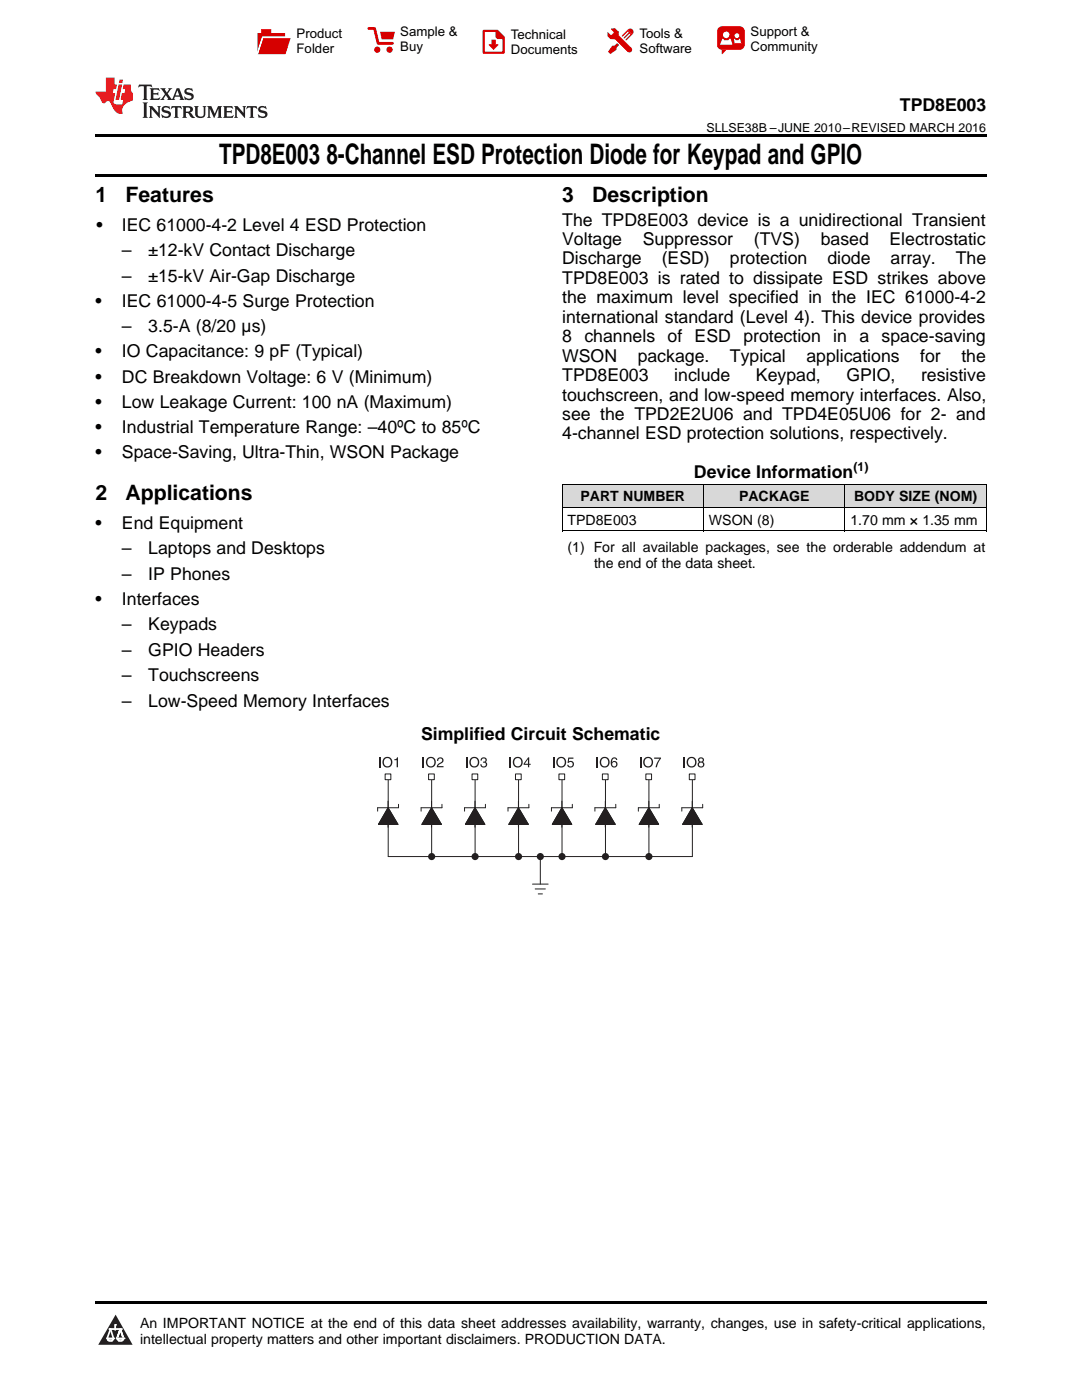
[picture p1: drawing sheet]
<svg xmlns="http://www.w3.org/2000/svg" width="216mm" height="279mm" viewBox="0 0 216 279" stroke-linecap="round" stroke-linejoin="round" font-family="sans-serif">
<g fill="#d8d8d8">
<path d="M112.2 96.7h28.2v4.7h-28.2z"/>
<path d="M140.4 96.7h28.2v4.7h-28.2z"/>
<path d="M168.6 96.7h28.2v4.7h-28.2z"/>
</g>
<path d="M23.1 262.4l3.4 6h-6.9z" fill="#231f20"/>
<path d="M21.4 267.1h1.2l-.3 .5h-.3a.55 .55 0 0 1-.6-.5z" fill-rule="evenodd" fill="#fff"/>
<path d="M21.4 267.1h1.2l-.3 .5h-.3a.55 .55 0 0 1-.6-.5z" fill="none" stroke="#231f20" stroke-width=".34"/>
<path d="M21.4 267.1l1.2 .1-.3 .4h-.5z" fill="none" stroke="#fff" stroke-width=".34"/>
<path d="M23 265.3h.1" fill="none" stroke="#fff" stroke-width=".34"/>
<path d="M23 264.4v.9z" fill="#fff"/>
<path d="M23 264.4v.9z" fill="none" stroke="#fff" stroke-width=".34"/>
<circle cx="23" cy="264.4" r=".17" fill="#fff"/>
<path d="M21.9 265.2h.1" fill="none" stroke="#fff" stroke-width=".34"/>
<path d="M21.9 265.2h2.3z" fill="#fff"/>
<path d="M21.9 265.2h2.3z" fill="none" stroke="#fff" stroke-width=".34"/>
<circle cx="24.2" cy="265.2" r=".17" fill="#fff"/>
<path d="M23.3 267.1h.1" fill="none" stroke="#fff" stroke-width=".34"/>
<path d="M24 265.2l-.7 1.9z" fill="#fff"/>
<path d="M24 265.2l-.7 1.9z" fill="none" stroke="#fff" stroke-width=".34"/>
<path d="M24 265.2l.7 1.9z" fill="#fff"/>
<path d="M24 265.2l.7 1.9z" fill="none" stroke="#fff" stroke-width=".34"/>
<path d="M24.6 267.1h.1" fill="none" stroke="#fff" stroke-width=".34"/>
<circle cx="21.4" cy="267.1" r=".17" fill="#fff"/>
<path d="M22.1 265.2l-.7 1.9z" fill="#fff"/>
<path d="M22.1 265.2l-.7 1.9z" fill="none" stroke="#fff" stroke-width=".34"/>
<path d="M22.1 265.2l.5 1.9z" fill="#fff"/>
<path d="M22.1 265.2l.5 1.9z" fill="none" stroke="#fff" stroke-width=".34"/>
<circle cx="22.6" cy="267.1" r=".17" fill="#fff"/>
<path d="M23.4 267.1h1.3a.65 .65 0 0 1-.7 .5 .65 .65 0 0 1-.6-.5z" fill-rule="evenodd" fill="#fff"/>
<path d="M23.4 267.1h1.3a.65 .65 0 0 1-.7 .5 .65 .65 0 0 1-.6-.5z" fill="none" stroke="#231f20" stroke-width=".34"/>
<path d="M23.4 267.1h1.3l-.4 .5h-.6z" fill="none" stroke="#fff" stroke-width=".34"/>
<path d="M23.3 267.1h.1" fill="none" stroke="#fff" stroke-width=".34"/>
<circle cx="24.7" cy="267.1" r=".17" fill="#fff"/>
<path d="M19 259.7h177.8v.5h-177.8z" fill="#000"/>
<path d="M106.3 176.4h3.1M106.8 177.4h2M107.4 178.4h.8" fill="none" stroke="#231f20" stroke-width=".2"/>
<path d="M75.8 151.1v2" fill="none" stroke="#231f20" stroke-width=".27"/>
<g fill="#231f20">
<path d="M78.7 151.5l.7-.4v2h-.3v-1.4h-.4z"/>
<path d="M76.8 151.5a.75 .75 0 0 1 1 .1 .75 .75 0 0 1 0 1 .75 .75 0 0 1-1 .1 1.02 1.02 0 0 1 0-1.2zM76.6 151.3a1.07 1.07 0 0 0 .2 1.7 1.07 1.07 0 0 0 1.5-.6 1.07 1.07 0 0 0-1-1.4z"/>
</g>
<path d="M77.4 161.2l2 3.3h-3.9zM79.5 160.5v.7h-4.1v.7" fill="none" stroke="#231f20" stroke-width=".2"/>
<path d="M77.4 161.2l2 3.3h-3.9z" fill="#231f20"/>
<path d="M77.4 159.9v5.2M77.5 155.7v15.2M77.4 161.2l2 3.3h-3.9z" fill="none" stroke="#231f20" stroke-width=".2"/>
<path d="M76.8 154.5h1.2v1.1h-1.2z" fill-rule="evenodd" fill="#fff"/>
<path d="M76.8 154.5h1.2v1.1h-1.2z" fill="none" stroke="#231f20" stroke-width=".2"/>
<path d="M84.5 151.1v2" fill="none" stroke="#231f20" stroke-width=".27"/>
<g fill="#231f20">
<path d="M87.4 151.3a.65 .65 0 0 1 1 .2 .65 .65 0 0 1-.4 .9l-.6 .5h1.1v.2h-1.4a2.14 2.14 0 0 1 1.1-1.2 .4 .4 0 0 0-.4-.5 .4 .4 0 0 0-.4 .5h-.2z"/>
<path d="M85.5 151.5a.75 .75 0 0 1 1 .1 .75 .75 0 0 1 0 1 .75 .75 0 0 1-1 .1 1.02 1.02 0 0 1 0-1.2zM85.3 151.3a1.07 1.07 0 0 0 .1 1.7 1.07 1.07 0 0 0 1.6-.6 1.07 1.07 0 0 0-1-1.4z"/>
</g>
<path d="M86.1 161.2l2 3.3h-3.9zM88.2 160.5v.7h-4.2v.7" fill="none" stroke="#231f20" stroke-width=".2"/>
<path d="M86.1 161.2l2 3.3h-3.9z" fill="#231f20"/>
<path d="M86.1 159.9v5.2M86.1 155.7v15.2M86.1 161.2l2 3.3h-3.9z" fill="none" stroke="#231f20" stroke-width=".2"/>
<circle cx="86.1" cy="170.9" r=".71" fill="#231f20"/>
<path d="M85.5 154.5h1.2v1.1h-1.2z" fill-rule="evenodd" fill="#fff"/>
<path d="M85.5 154.5h1.2v1.1h-1.2z" fill="none" stroke="#231f20" stroke-width=".2"/>
<path d="M93.2 151.1v2" fill="none" stroke="#231f20" stroke-width=".27"/>
<g fill="#231f20">
<path d="M96.1 151.3a.58 .58 0 0 1 .8-.1 .58 .58 0 0 1 0 .9 .66 .66 0 0 1-.2 1.1 .66 .66 0 0 1-.9-.7h.3a.43 .43 0 0 0 .4 .5 .43 .43 0 0 0 .4-.4 .43 .43 0 0 0-.5-.4v-.2a.37 .37 0 0 0 .5-.3 .37 .37 0 0 0-.4-.4 .37 .37 0 0 0-.4 .4l-.2 .1z"/>
<path d="M94.1 151.5a.75 .75 0 0 1 1 .1 .75 .75 0 0 1 0 1 .75 .75 0 0 1-1 .1 1.02 1.02 0 0 1 0-1.2zM93.9 151.3a1.07 1.07 0 0 0 .2 1.7 1.07 1.07 0 0 0 1.6-.6 1.07 1.07 0 0 0-1.1-1.4z"/>
</g>
<path d="M94.8 161.2l1.9 3.3h-3.8zM96.9 160.5v.7h-4.2v.7" fill="none" stroke="#231f20" stroke-width=".2"/>
<path d="M94.8 161.2l1.9 3.3h-3.8z" fill="#231f20"/>
<path d="M94.8 155.7v15.2M94.8 161.2l1.9 3.3h-3.8z" fill="none" stroke="#231f20" stroke-width=".2"/>
<circle cx="94.8" cy="170.9" r=".71" fill="#231f20"/>
<path d="M94.2 154.5h1.1v1.1h-1.1z" fill-rule="evenodd" fill="#fff"/>
<path d="M94.2 154.5h1.1v1.1h-1.1z" fill="none" stroke="#231f20" stroke-width=".2"/>
<path d="M101.8 151.1v2" fill="none" stroke="#231f20" stroke-width=".27"/>
<g fill="#231f20">
<path d="M102.8 151.5a.75 .75 0 0 1 1 .1 .75 .75 0 0 1 0 1 .75 .75 0 0 1-1 .1 1.02 1.02 0 0 1 0-1.2zM102.6 151.3a1.07 1.07 0 0 0 .2 1.7 1.07 1.07 0 0 0 1.6-.6 1.07 1.07 0 0 0-1.1-1.4z"/>
<path d="M105.4 151.1l-.9 1.3v.2h.8v.5h.3v-.5h.3v-.2h-.3v-1.3zM105.3 151.5v.9h-.6z"/>
</g>
<path d="M103.4 161.2l2 3.3h-3.9zM105.5 160.5v.7h-4.1v.7" fill="none" stroke="#231f20" stroke-width=".2"/>
<path d="M103.4 161.2l2 3.3h-3.9z" fill="#231f20"/>
<path d="M103.5 155.7v15.2M103.4 161.2l2 3.3h-3.9z" fill="none" stroke="#231f20" stroke-width=".2"/>
<circle cx="103.5" cy="170.9" r=".71" fill="#231f20"/>
<path d="M107.8 170.9v5.5" fill="none" stroke="#231f20" stroke-width=".2"/>
<circle cx="107.8" cy="170.9" r=".71" fill="#231f20"/>
<path d="M102.9 154.5h1.1v1.1h-1.1z" fill-rule="evenodd" fill="#fff"/>
<path d="M102.9 154.5h1.1v1.1h-1.1z" fill="none" stroke="#231f20" stroke-width=".2"/>
<path d="M110.5 151.1v2" fill="none" stroke="#231f20" stroke-width=".27"/>
<g fill="#231f20">
<path d="M113.4 151.2h1v.2h-.8l-.1 .6a.68 .68 0 0 1 1 .3 .68 .68 0 0 1-.5 .9 .68 .68 0 0 1-.8-.6h.2a.44 .44 0 0 0 .7 .2 .44 .44 0 0 0 0-.6 .44 .44 0 0 0-.6 .1l-.3-.1z"/>
<path d="M111.5 151.5a.75 .75 0 0 1 1 .1 .75 .75 0 0 1 0 1 .75 .75 0 0 1-1 .1 1.02 1.02 0 0 1 0-1.2zM111.3 151.3a1.07 1.07 0 0 0 .1 1.7 1.07 1.07 0 0 0 1.6-.6 1.07 1.07 0 0 0-1-1.4z"/>
</g>
<path d="M112.1 161.2l2 3.3h-3.9zM114.2 160.5v.7h-4.2v.7" fill="none" stroke="#231f20" stroke-width=".2"/>
<path d="M112.1 161.2l2 3.3h-3.9z" fill="#231f20"/>
<path d="M112.1 155.7v15.2M112.1 161.2l2 3.3h-3.9z" fill="none" stroke="#231f20" stroke-width=".2"/>
<circle cx="112.1" cy="170.9" r=".71" fill="#231f20"/>
<path d="M111.5 154.5h1.2v1.1h-1.2z" fill-rule="evenodd" fill="#fff"/>
<path d="M111.5 154.5h1.2v1.1h-1.2z" fill="none" stroke="#231f20" stroke-width=".2"/>
<path d="M119.2 151.1v2" fill="none" stroke="#231f20" stroke-width=".27"/>
<g fill="#231f20">
<path d="M120.1 151.5a.75 .75 0 0 1 1.1 .1 .75 .75 0 0 1 0 1 .75 .75 0 0 1-1.1 .1 1.02 1.02 0 0 1 0-1.2zM120 151.3a1.07 1.07 0 0 0 .1 1.7 1.07 1.07 0 0 0 1.6-.6 1.07 1.07 0 0 0-1-1.4z"/>
<path d="M122.1 151.3a1.09 1.09 0 0 0 .5 1.9 .64 .64 0 0 0 .6-.9 .64 .64 0 0 0-1.1-.2 .46 .46 0 0 1 .2-.6 .46 .46 0 0 1 .6 .2h.3l-.3-.5h-.4zM122.1 152.5a.45 .45 0 0 1 .9 0 .45 .45 0 0 1-.9 0z"/>
</g>
<path d="M120.8 161.2l1.9 3.3h-3.8zM122.9 160.5v.7h-4.2v.7" fill="none" stroke="#231f20" stroke-width=".2"/>
<path d="M120.8 161.2l1.9 3.3h-3.8z" fill="#231f20"/>
<path d="M120.8 159.9v5.2M120.8 155.7v15.2M120.8 161.2l1.9 3.3h-3.8z" fill="none" stroke="#231f20" stroke-width=".2"/>
<circle cx="120.8" cy="170.9" r=".71" fill="#231f20"/>
<path d="M120.2 154.5h1.1v1.1h-1.1z" fill-rule="evenodd" fill="#fff"/>
<path d="M120.2 154.5h1.1v1.1h-1.1z" fill="none" stroke="#231f20" stroke-width=".2"/>
<path d="M127.8 151.1v2" fill="none" stroke="#231f20" stroke-width=".27"/>
<g fill="#231f20">
<path d="M130.5 151.2h1.4l-.8 1.9h-.3l.1-.3 .7-1.4h-1.1z"/>
<path d="M128.8 151.5a.75 .75 0 0 1 1 .1 .75 .75 0 0 1 0 1 .75 .75 0 0 1-1 .1 1.02 1.02 0 0 1 0-1.2zM128.6 151.3a1.07 1.07 0 0 0 .2 1.7 1.07 1.07 0 0 0 1.6-.6 1.07 1.07 0 0 0-1.1-1.4z"/>
</g>
<path d="M129.5 161.2l1.9 3.3h-3.8zM131.5 160.5v.7h-4.1v.7" fill="none" stroke="#231f20" stroke-width=".2"/>
<path d="M129.5 161.2l1.9 3.3h-3.8z" fill="#231f20"/>
<path d="M129.5 159.9v5.2M129.5 155.7v15.2M129.5 161.2l1.9 3.3h-3.8z" fill="none" stroke="#231f20" stroke-width=".2"/>
<circle cx="129.5" cy="170.9" r=".71" fill="#231f20"/>
<path d="M128.9 154.5h1.1v1.1h-1.1z" fill-rule="evenodd" fill="#fff"/>
<path d="M128.9 154.5h1.1v1.1h-1.1z" fill="none" stroke="#231f20" stroke-width=".2"/>
<path d="M136.5 151.1v2" fill="none" stroke="#231f20" stroke-width=".27"/>
<g fill="#231f20">
<path d="M137.5 151.5a.75 .75 0 0 1 1 .1 .75 .75 0 0 1 0 1 .75 .75 0 0 1-1 .1 1.02 1.02 0 0 1 0-1.2zM137.3 151.3a1.07 1.07 0 0 0 .1 1.7 1.07 1.07 0 0 0 1.6-.6 1.07 1.07 0 0 0-1-1.4z"/>
<path d="M139.5 151.3l-.2 .1a.45 .45 0 0 0 .2 .7 .61 .61 0 0 0-.1 .9 .61 .61 0 0 0 .9 0 .61 .61 0 0 0-.1-.9 .56 .56 0 0 0 .1-.9 .56 .56 0 0 0-.8 .1zM139.5 152.6a.4 .4 0 0 1 .8 0 .4 .4 0 0 1-.8 0zM139.5 151.6a.35 .35 0 0 1 .7 0 .35 .35 0 0 1-.7 0z"/>
</g>
<path d="M138.1 161.2l2 3.3h-3.9zM140.2 160.5v.7h-4.2v.7" fill="none" stroke="#231f20" stroke-width=".2"/>
<path d="M138.1 161.2l2 3.3h-3.9z" fill="#231f20"/>
<path d="M138.2 155.7v15.2M138.1 161.2l2 3.3h-3.9z" fill="none" stroke="#231f20" stroke-width=".2"/>
<path d="M137.5 154.5h1.2v1.1h-1.2z" fill-rule="evenodd" fill="#fff"/>
<path d="M137.5 154.5h1.2v1.1h-1.2zM77.5 170.9h60.7" fill="none" stroke="#231f20" stroke-width=".2"/>
<path d="M112.2 96.6h84.6M112.2 96.7v9.3M140.4 96.7v9.3M168.6 96.7v9.3M196.8 96.7v9.3M112.2 106h84.6M112.2 101.3h84.6" fill="none" stroke="#000" stroke-width=".2"/>
<path d="M19 34.8h177.8v.5h-177.8zM19 26.8h177.8v.6h-177.8z" fill="#000"/>
<path d="M27.7 16.9l-.1 .6 .6-.3h.5v.2v2.2l-.2 .4h1l-.2-.4v-2.2v-.2h.5l.6 .3-.2-.6zM29.9 17.6l.2 .4v1.6l-.2 .4h1.9l.1-.6a1.09 1.09 0 0 1-1.3 .1v-.6h.6l.4 .2v-.7l-.2 .2h-.8v-.6l.2-.1a1.01 1.01 0 0 1 1 .3l-.1-.6zM32 17.6l.9 1.2-1 1.2h.9l-.2-.3 .5-.7 .5 .7-.3 .3h1.7l-.2-.3 .1-.4h1l.1 .4-.2 .3h1l-.3-.4-.7-2h-.5l-1 2.2-.8-1.1 .9-1.1h-.9l.2 .2-.4 .7-.4-.7 .2-.2zM35.4 18l.4 1h-.8zM37 17.7a.66 .66 0 0 0-.2 .8 .66 .66 0 0 0 .6 .4l.7 .2 .1 .2a.8 .8 0 0 1-.7 .4 .8 .8 0 0 1-.7-.5l.1 .8 .2-.2a.94 .94 0 0 0 1.1 .1 .94 .94 0 0 0 .4-.9 1.48 1.48 0 0 0-1.3-.6v-.4a1.1 1.1 0 0 1 1.2 .2l-.2-.6-.2 .1-.5-.1zM28.5 20.4l.2 .4v2.3l-.2 .4h1l-.2-.4v-2.3l.2-.4zM29.7 21.2l.2 .4v1.5l-.2 .4h.8l-.3-.4 .1-1.3 1.6 1.8v-2l.2-.4h-.7l.2 .2v1.1l-1.2-1.3zM32.5 21.3a.66 .66 0 0 0-.2 .8 .66 .66 0 0 0 .6 .4l.6 .2 .2 .2a.8 .8 0 0 1-.8 .4 .8 .8 0 0 1-.7-.5l.2 .7 .2-.1a.94 .94 0 0 0 1 .1 .94 .94 0 0 0 .5-1 1.47 1.47 0 0 0-1.3-.6l-.1-.3a1.1 1.1 0 0 1 1.3 .2l-.2-.6-.2 .1-.5-.2zM34.3 21.2l-.2 .6a.64 .64 0 0 1 .8-.3v1.6l-.2 .4h1l-.3-.4 .1-1.6a.66 .66 0 0 1 .8 .3l-.2-.6zM36.3 21.2l.3 .4v1.5l-.3 .4h1l-.2-.2v-.7h.5l.1 .1a.8 .8 0 0 0 1.2 .7l-1-1a.62 .62 0 0 0 .6-.5 .62 .62 0 0 0-.6-.7zM37.1 21.5h.1a.48 .48 0 0 1 .6 0 .48 .48 0 0 1 .1 .6l-.2 .1-.6 .1zM38.7 21.2l.2 .2a2.29 2.29 0 0 0 .4 2 1.05 1.05 0 0 0 1.7-.7v-1.3l.2-.2h-.8l.2 .4v1.1a.61 .61 0 0 1-.6 .6 .61 .61 0 0 1-.6-.6v-1.1l.3-.4zM41.3 21.2l.3 .4v1.5l-.3 .4h.8l-.2-.4v-1.4l.8 1.9 .9-1.9v1.4l-.2 .4h.9l-.2-.4v-1.5l.2-.4h-.8l-.7 1.5-.6-1.5zM44.5 21.2l.2 .4v1.5l-.2 .4h1.9l.2-.6a1.1 1.1 0 0 1-1.4 .2v-.7h.6l.4 .2v-.6l-.2 .1-.8 .1v-.6l.2-.1a1.02 1.02 0 0 1 1.1 .2l-.2-.5zM46.7 21.2l.2 .4v1.5l-.2 .4h.8l-.3-.4 .1-1.3 1.6 1.8v-2l.2-.4h-.7l.2 .2v1.1l-1.2-1.3zM49.3 21.2l-.1 .6a.64 .64 0 0 1 .8-.3v1.6l-.3 .4h1l-.2-.4v-1.6a.66 .66 0 0 1 .8 .3l-.1-.6zM51.7 21.3a.66 .66 0 0 0-.2 .7 .66 .66 0 0 0 .7 .5l.6 .2 .1 .2a.8 .8 0 0 1-.7 .4 .8 .8 0 0 1-.7-.5l.1 .7 .2-.1a.94 .94 0 0 0 1.1 .1 .94 .94 0 0 0 .4-1 1.48 1.48 0 0 0-1.2-.6l-.1-.3a1.1 1.1 0 0 1 1.2 .2l-.2-.6-.1 .1-.6-.2z" fill="#231f20"/>
<path d="M21.1 15.5v2.8h-2v.4l.9 .9a.96 .96 0 0 0 1 1 .59 .59 0 0 1 .5-.4 .59 .59 0 0 1 .5 .3l.4 .8a1.61 1.61 0 0 0 2.1 1.3 1.63 1.63 0 0 1 1.1-2.2l.9-.3v-1.5a1.6 1.6 0 0 1-.4-1.7h-1.4l-.2 .9h.5l-.2 .8h-.5l-.2 1v.3h.5l-.2 .9h-.7a.74 .74 0 0 1-1-.6l.3-1.6h-.5l.2-.8h.5l.1-.9h-.4v-1.4zM23.7 16.9l-.7 3h.8l.6-3zM23.8 15.9l-.1 .7h.7l.2-.7z" fill="#ee1d23"/>
<g fill="#d60000">
<path d="M52.1 5.8h2v.8h2.8v4.2h-5.5v-4.2h.7z" fill-rule="evenodd"/>
<path d="M52.4 7.5h5.6l-1 3.3h-5.6z" fill-rule="evenodd"/>
</g>
<path d="M52.4 7.4h5.7l-.1 .1h-5.5l-1.1 3.3z" fill-rule="evenodd" fill="#fff"/>
<path d="M52.4 7.4h5.7l-.1 .1h-5.5l-1.1 3.3z" fill="none" stroke="#fff" stroke-width=".2"/>
<path d="M73.6 5.7h1.1l.7 2.9h2.9" fill="none" stroke="#d60000" stroke-width=".55"/>
<g fill="#d60000">
<path d="M75.8 6.3h3l-.4 1.6h-2.2z" fill-rule="evenodd"/>
<circle cx="75.3" cy="9.9" r=".62"/>
<circle cx="77.7" cy="9.9" r=".62"/>
</g>
<path d="M96.5 6.2h2.7l1.3 1.2v3.1h-4z" fill="none" stroke="#d60000" stroke-width=".44"/>
<g fill="#d60000">
<path d="M98.1 7.9h.8v1h.5l-.9 1.1-1-1v-.1h.6z" fill-rule="evenodd"/>
<path d="M98.9 6.2h.3l1.3 1.2v.4h-1.3l-.3-.4z" fill-rule="evenodd"/>
<path d="M121.9 5.7h.8l.7 .6 .1 .7 2.5 2.5-.8 .8-2.3-2.3-1.1-.2-.6-.6v-.8l.7 .6 .5-.4v-.2l-.5-.5z" fill-rule="evenodd"/>
<path d="M122.2 9.1h.4l.5-.5 .4 .4-.5 .5v.4l-1.2 .9-.5-.5z" fill-rule="evenodd"/>
<path d="M125.3 5.9a.67 .67 0 0 1 .9 0 .67 .67 0 0 1 0 .9z" fill-rule="evenodd"/>
<path d="M125.3 5.9l.9 .9-1.2 1.2h-.2v-.2l1-.9v-.2h-.2l-.9 1h-.2v-.2l.9-1 .1-.2h-.3l-.9 1h-.2v-.2z" fill-rule="evenodd"/>
<circle cx="125.6" cy="9.9" r=".54"/>
</g>
<path d="M123.3 6.3v.7" fill="none" stroke="#d60000" stroke-width=".2"/>
<g fill="#d60000">
<path d="M143.4 5.5l.6-.2h3.6a.95 .95 0 0 1 1 .9v2.8a.95 .95 0 0 1-1 .9h-3.6a.95 .95 0 0 1-.9-.9v-2.8z" fill-rule="evenodd"/>
<path d="M144 9.9h.9l-.7 .9h-.2z" fill-rule="evenodd"/>
</g>
<g fill="#fff">
<path d="M146.6 8.6h1.3z"/>
<path d="M144.1 7.8h.3l.1 .2h.8l.2-.2h.3l.4 1.1h-2.5z" fill-rule="evenodd"/>
<path d="M146.4 7.8h.3l.1 .2h.5l.2-.2h.2l.2 .8h-1.3z" fill-rule="evenodd"/>
<circle cx="144.9" cy="6.9" r=".65"/>
<circle cx="147" cy="7.1" r=".48"/>
</g>
<g font-size="5.6">
<text x="43.7" y="32.8">TPD8E003</text>
<text x="65.1" y="32.8">8-Channel ESD Protection Diode for Keypad and GPIO</text>
</g>
<g font-size="4.2">
<text x="19" y="40.4">1</text>
<text x="25" y="40.4">Features</text>
<text x="112.2" y="40.4">3</text>
<text x="118.2" y="40.4">Description</text>
<text x="19" y="99.8">2</text>
<text x="25" y="99.8">Applications</text>
</g>
<g font-size="3.5">
<text x="179.6" y="22.2">TPD8E003</text>
<text x="19.2" y="46.1">•</text>
<text x="24.3" y="46.1">IEC 61000-4-2 Level 4 ESD Protection</text>
<text x="112.2" y="45">The TPD8E003 device is a unidirectional Transient</text>
<text x="24.3" y="51.2">–</text>
<text x="29.6" y="51.2">±12-kV Contact Discharge</text>
<text x="112.2" y="48.9">Voltage</text>
<text x="112.2" y="52.8">Discharge</text>
<text x="128.3" y="48.9">Suppressor</text>
<text x="132" y="52.8">(ESD)</text>
<text x="145.6" y="52.8">protection</text>
<text x="150.4" y="48.9">(TVS)</text>
<text x="163.8" y="48.9">based</text>
<text x="165.1" y="52.8">diode</text>
<text x="177.5" y="48.9">Electrostatic</text>
<text x="177.7" y="52.8">array.</text>
<text x="190.7" y="52.8">The</text>
<text x="24.3" y="56.2">–</text>
<text x="29.6" y="56.2">±15-kV Air-Gap Discharge</text>
<text x="112.2" y="56.7">TPD8E003 is rated to dissipate ESD strikes above</text>
<text x="19" y="61.2">•</text>
<text x="24.3" y="61.2">IEC 61000-4-5 Surge Protection</text>
<text x="112.2" y="60.5">the maximum level specified in the IEC 61000-4-2</text>
<text x="112.2" y="64.4">international standard (Level 4). This device provides</text>
<text x="19" y="71.3">•</text>
<text x="24.3" y="66.3">–</text>
<text x="24.3" y="71.3">IO Capacitance: 9 pF (Typical)</text>
<text x="29.6" y="66.3">3.5-A (8/20 µs)</text>
<text x="112.2" y="68.3">8 channels</text>
<text x="133.2" y="68.3">of</text>
<text x="138.6" y="68.3">ESD protection</text>
<text x="166.3" y="68.3">in</text>
<text x="171.5" y="68.3">a</text>
<text x="175.9" y="68.3">space-saving</text>
<text x="19" y="76.3">•</text>
<text x="24.3" y="76.3">DC Breakdown Voltage: 6 V (Minimum)</text>
<text x="112.2" y="72.2">WSON</text>
<text x="112.2" y="76.1">TPD8E003</text>
<text x="127.2" y="72.2">package.</text>
<text x="134.5" y="76.1">include</text>
<text x="145.6" y="72.2">Typical</text>
<text x="150.8" y="76.1">Keypad,</text>
<text x="160.9" y="72.2">applications</text>
<text x="168.9" y="76.1">GPIO,</text>
<text x="183.6" y="72.2">for</text>
<text x="183.8" y="76.1">resistive</text>
<text x="191.8" y="72.2">the</text>
<text x="19" y="81.4">•</text>
<text x="24.3" y="81.4">Low Leakage Current: 100 nA (Maximum)</text>
<text x="112.2" y="79.9">touchscreen, and low-speed memory interfaces. Also,</text>
<text x="112.2" y="83.8">see the TPD2E2U06 and TPD4E05U06 for 2- and</text>
<text x="19" y="86.4">•</text>
<text x="24.3" y="86.4">Industrial Temperature Range: –40ºC to 85ºC</text>
<text x="112.2" y="87.7">4-channel ESD protection solutions, respectively.</text>
<text x="19" y="91.4">•</text>
<text x="24.3" y="91.4">Space-Saving, Ultra-Thin, WSON Package</text>
<text x="138.5" y="95.4">Device Information</text>
<text x="19" y="105.5">•</text>
<text x="24.3" y="105.5">End Equipment</text>
<text x="24.3" y="110.6">–</text>
<text x="29.6" y="110.6">Laptops and Desktops</text>
<text x="24.3" y="115.7">–</text>
<text x="29.6" y="115.7">IP Phones</text>
<text x="19" y="120.7">•</text>
<text x="24.3" y="120.7">Interfaces</text>
<text x="24.3" y="125.8">–</text>
<text x="29.6" y="125.8">Keypads</text>
<text x="24.3" y="130.8">–</text>
<text x="29.6" y="130.8">GPIO Headers</text>
<text x="24.3" y="135.9">–</text>
<text x="29.6" y="135.9">Touchscreens</text>
<text x="24.3" y="141">–</text>
<text x="29.6" y="141">Low-Speed Memory Interfaces</text>
<text x="84" y="147.7">Simplified Circuit Schematic</text>
</g>
<g font-size="2.8">
<text x="115.8" y="100.1">PART NUMBER</text>
<text x="147.5" y="100.1">PACKAGE</text>
<text x="170.4" y="100.1">BODY SIZE (NOM)</text>
<text x="113.2" y="104.7">TPD8E003</text>
<text x="141.5" y="104.7">WSON (8)</text>
<text x="169.7" y="104.7">1.70 mm × 1.35 mm</text>
<text x="113.2" y="110.2">(1) For all available packages, see the orderable addendum at</text>
<text x="118.5" y="113.4">the end of the data sheet.</text>
<text x="27.9" y="265">An IMPORTANT NOTICE at the end of this data sheet addresses availability, warranty, changes, use in safety-critical applications,</text>
<text x="27.9" y="268.2">intellectual property matters and other important disclaimers. PRODUCTION DATA.</text>
</g>
<g font-size="2.6">
<text x="59.2" y="7.6">Product</text>
<text x="59.2" y="10.6">Folder</text>
<text x="79.9" y="7.3">Sample &amp;</text>
<text x="79.9" y="10.2">Buy</text>
<text x="101.9" y="7.8">Technical</text>
<text x="101.9" y="10.8">Documents</text>
<text x="127.6" y="7.6">Tools &amp;</text>
<text x="127.6" y="10.6">Software</text>
<text x="149.8" y="7.2">Support &amp;</text>
<text x="149.8" y="10.2">Community</text>
</g>
<g font-size="2.5">
<text x="141" y="26.3">SLLSE38B –JUNE 2010–REVISED MARCH 2016</text>
<text x="170.3" y="94">(1)</text>
</g>
</svg>
